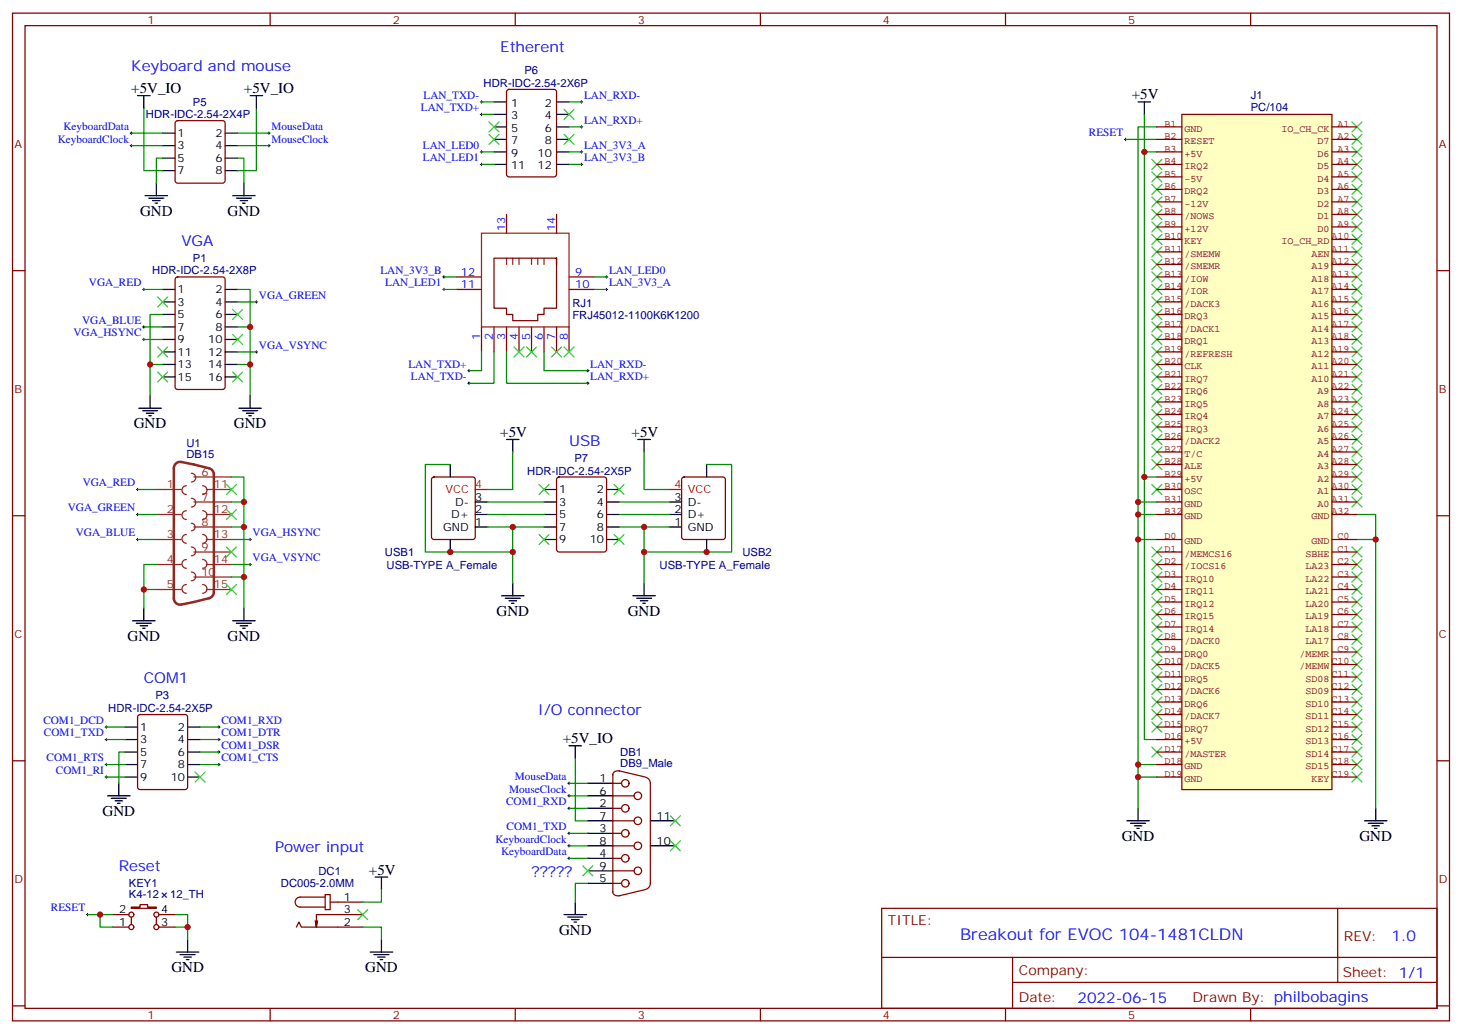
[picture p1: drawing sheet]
<svg xmlns="http://www.w3.org/2000/svg" width="412mm" height="292mm" viewBox="0 0 412 292" stroke-linecap="round" stroke-linejoin="round" font-family="sans-serif">
<g fill="none" stroke="#870000" stroke-width=".35">
<path d="M3.5 3.7h405.4v284.3h-405.4zM7.1 7.2h398.2v277.3h-398.2zM76.2 3.7v3.5M145.3 3.7v3.5M214.5 3.7v3.5M283.6 3.7v3.5M352.8 3.7v3.5M49.6 34.2l.5-.2h12.7l.5 .2 .2 .5v16.3l-.2 .5-.5 .2h-12.7l-.5-.3-.2-.4v-16.3zM143.1 25.4l.5-.2h12.7l.6 .5 .1 23.5-.5 .7h-12.9l-.7-.4v-23.6zM3.5 76.4h3.6M49.6 78.3l.5-.2h12.7l.6 .5 .1 30.6-.5 .6-12.9 .1-.7-.5v-30.6zM128.8 78.1h7"/>
<path d="M142.9 60.5v5.3M157 72.8h-17.7v14.2h3.6v1.7h1.7v1.8h7.1v-1.8h1.8v-1.7h3.5v-14.2v1.8M157 60.5v5.3M160.5 78.1h7.1M405.3 76.4h3.6M128.8 81.7h7M135.8 92.3v7M139.3 92.3v7M142.9 92.3v7M146.4 92.3v7M149.9 92.3v7M153.5 92.3v7"/>
<path d="M157 92.3v7M160.5 81.7h7.1M160.5 92.3v7M121.9 134.8l.5-.2h10.9l.5 .2 .3 .5v16.2l-.3 .5-.5 .2h-10.9l-.5-.2-.2-.5v-16.2zM157.2 134.8l.5-.2h12.7l.6 .4 .1 20-.5 .7-12.9 .1-.7-.5v-20zM192.5 134.8l.5-.2h10.9l.5 .2 .2 .5v16.2l-.2 .5-.5 .2h-10.9l-.5-.2-.2-.5v-16.2zM3.5 145.5h3.6M405.3 145.5h3.6M3.5 214.7h3.6M39 201.8l.5-.2h12.7l.7 .4v20.1l-.4 .6-13 .1-.6-.5-.1-20zM172.9 218.5v33.2M174.6 217.5l7.4 1.8"/>
<path d="M174.8 217.6a1.31 1.31 0 0 0-1.9 1.1M182.2 219.3a1.77 1.77 0 0 1 1.2 1.7v28.2a1.77 1.77 0 0 1-1.3 1.7M405.3 214.7h3.6M172.9 228.1h2.4M172.9 221h2.4M172.9 235.1h2.4M172.9 224.5h6M172.9 231.6h6M172.9 238.7h6M31.7 258.1h4.6M37 255.9h2.5v-.7h2.1v.7h2.5v.4h-7.1zM37 258.8v2.1"/>
<path d="M44.1 258.8v2.1M44.8 258.1h4.6M89.6 259.8l-.3 1.8M91.7 252.4h1.4v4.2h-1.4zM91.7 253.1h-7a1.41 1.41 0 0 0-1.4 1.4 1.41 1.41 0 0 0 1.4 1.4h7M93.1 254.5h9.2M102.3 258.1h-13v3.5l-.4-1.8M172.9 242.2h2.4M172.9 249.2h2.4M172.9 245.7h6M172.9 251.6a1.41 1.41 0 0 0 1.9 1.1M182 251l-7.4 1.8"/>
<path d="M248.7 256.3h156.6v28.2h-156.6zM377.3 256.3v20.9M31.7 261.6h4.6M44.8 261.6h4.6M83.6 261.6l.7-1.4 .7 1.4h17.3M248.7 270.1h156.5M285.6 277.2h119.6M285.6 270.1v14.2M3.5 283.8h3.6M76.2 284.5v3.5M145.3 284.5v3.5M214.5 284.5v3.5"/>
<path d="M283.6 284.5v3.5M352.8 284.5v3.5M405.3 283.8h3.6"/>
<circle cx="176.4" cy="221" r="1.06"/>
<circle cx="176.4" cy="235.1" r="1.06"/>
<circle cx="176.4" cy="228.1" r="1.06"/>
<circle cx="179.9" cy="224.5" r="1.06"/>
<circle cx="179.9" cy="238.7" r="1.06"/>
<circle cx="179.9" cy="231.6" r="1.06"/>
<circle cx="37" cy="258.1" r=".71"/>
<circle cx="44.1" cy="258.1" r=".71"/>
<circle cx="176.4" cy="249.2" r="1.06"/>
<circle cx="176.4" cy="242.2" r="1.06"/>
<circle cx="179.9" cy="245.7" r="1.06"/>
<circle cx="37" cy="261.6" r=".71"/>
<circle cx="44.1" cy="261.6" r=".71"/>
</g>
<g fill="none" stroke="#000" stroke-width=".35">
<path d="M38.8 27h3.5M40.6 27v3.5M45.9 37.6h3.5M63.5 37.6h3.5M70.6 27h3.5M72.3 27v3.5M139.3 28.8h3.6M139.3 32.3h3.6M139.3 35.8h3.6M139.3 39.3h3.6M157 28.8h3.5M157 32.3h3.5"/>
<path d="M157 35.8h3.5M157 39.3h3.5M321 28.8h3.6M322.8 28.8v3.5M40.9 55.2h6.4M42 55.9h4.2M43 56.6h2.2M43.7 57.3h.7M44.1 51.7v3.5M45.9 41.1h3.5M45.9 44.6h3.5M45.9 48.2h3.5"/>
<path d="M63.5 41.1h3.5M63.5 44.6h3.5M63.5 48.2h3.5M65.6 55.2h6.4M66.7 55.9h4.2M67.7 56.6h2.1M68.4 57.3h.7M68.8 51.7v3.5M139.3 46.4h3.6M139.3 42.9h3.6M157 46.4h3.5M157 42.9h3.5"/>
<path d="M45.9 81.7h3.5M45.9 85.2h3.5M45.9 88.7h3.5M45.9 92.3h3.5M45.9 95.8h3.5M45.9 99.3h3.5M63.5 81.7h3.5M63.5 85.2h3.5M63.5 88.7h3.5M63.5 92.3h3.5M63.5 95.8h3.5M63.5 99.3h3.5"/>
<path d="M39.2 115.2h6.3M40.2 115.9h4.2M41.3 116.6h2.1M42 117.3h.7M42.3 111.7v3.5M45.9 102.8h3.5M45.9 106.4h3.5M63.5 102.8h3.5M63.5 106.4h3.5M67.4 115.2h6.3M68.4 115.9h4.3M69.5 116.6h2.1"/>
<path d="M70.2 117.3h.7M70.6 111.7v3.5M127 131.1v3.5M142.9 124h3.5M144.6 124v3.5M153.5 138.1h3.5M171.1 138.1h3.5M179.9 124h3.5M181.7 124v3.5M199.3 131.1v3.5M127 152.2v3.6M134.1 141.6h3.5"/>
<path d="M134.1 145.2h3.5M134.1 148.7h3.5M153.5 141.6h3.5M153.5 145.2h3.5M153.5 148.7h3.5M153.5 152.2h3.5M171.1 141.6h3.5M171.1 145.2h3.5M171.1 148.7h3.5M171.1 152.2h3.5M188.7 141.6h3.6M188.7 145.2h3.6"/>
<path d="M188.7 148.7h3.6M199.3 152.2v3.6M37.4 175.2h6.3M38.5 175.9h4.2M39.5 176.6h2.1M40.2 177.3h.7M40.6 171.6v3.6M65.6 175.2h6.4M66.7 175.9h4.2M67.7 176.6h2.1M68.4 177.3h.7M68.8 171.6v3.6"/>
<path d="M141.5 168.1h6.3M142.5 168.8h4.3M143.6 169.5h2.1M144.3 170.2h.7M144.6 164.6v3.5M178.5 168.1h6.4M179.6 168.8h4.2M180.6 169.5h2.1M181.3 170.2h.7M181.7 164.6v3.5M35.3 205.1h3.5M35.3 208.7h3.5"/>
<path d="M35.3 212.2h3.5M35.3 215.7h3.5M35.3 219.3h3.5M52.9 205.1h3.5M52.9 208.7h3.5M52.9 212.2h3.5M52.9 215.7h3.5M52.9 219.3h3.5M160.5 210.4h3.5M162.3 210.4v3.6M30.3 224.5h6.4M31.4 225.2h4.2"/>
<path d="M32.5 226h2.1M33.2 226.7h.7M33.5 221v3.5M165.8 221h7.1M165.8 228.1h7.1M165.8 235.1h7.1M165.8 224.5h7.1M165.8 231.6h7.1M165.8 238.7h7.1M183.4 231.6h7.1M183.4 238.7h7.1M317.9 231.6h6.3"/>
<path d="M318.9 232.3h4.2M320 233h2.1M320.7 233.7h.7M321 228.1v3.5M384.9 231.6h6.3M385.9 232.3h4.3M387 233h2.1M387.7 233.7h.7M388.1 228.1v3.5M105.8 247.5h3.6M107.6 247.5v3.5M159.1 258.1h6.4"/>
<path d="M160.2 258.8h4.2M161.2 259.5h2.1M162.3 254.5v3.6M165.8 242.2h7.1M165.8 249.2h7.1M165.8 245.7h7.1M49.7 268.6h6.4M50.8 269.3h4.2M51.9 270.1h2.1M52.6 270.8h.7M52.9 265.1v3.5M104.4 268.6h6.4"/>
<path d="M105.5 269.3h4.2M106.5 270.1h2.2M107.2 270.8h.7M107.6 265.1v3.5M161.9 260.2h.7"/>
</g>
<path d="M134.1 138.1h3.5M188.7 138.1h3.6" fill="none" stroke="#f00" stroke-width=".35"/>
<g fill="none" stroke="#008700" stroke-width=".35">
<path d="M37 37.6h8.9M40.6 30.5v17.7h5.3M67 37.6h8.8M72.3 30.5v17.7h-5.3M135.8 28.8h3.5M135.8 32.3h3.5M160.5 28.8h3.5M160.5 35.8h3.5M317.5 39.3h8.8M322.8 32.3v10.6h3.5M326.3 35.8h-5.3v105.8M37 41.1h8.9"/>
<path d="M45.9 44.6h-1.8v7.1M67 44.6h1.8v7.1M67 41.1h8.8M135.8 42.9h3.5M135.8 46.4h3.5M160.5 42.9h3.5M160.5 46.4h3.5M322.8 42.9v165.8h3.5M125.2 78.1h3.6M167.6 78.1h3.5M40.6 92.3h5.3M40.6 81.7h5.3"/>
<path d="M40.6 95.8h5.3M45.9 88.7h-3.6v23M67 81.7h3.6v21.1M67 92.3h3.6M67 85.2h5.3M67 99.3h5.3M125.2 81.7h3.6M135.8 99.3v5.3h-3.5M139.3 99.3v8.8h-7M142.9 99.3v8.8h22.9M153.5 99.3v5.3h12.3M167.6 81.7h3.5"/>
<path d="M42.3 102.8h3.6M67 102.8h3.6v8.9M38.8 138.1h5.3M65.3 134.6h3.5v37M127 131.1h-7.1v24.7h24.7M144.6 127.5v10.6h-7M181.7 127.5v10.6h7M199.3 131.1h7.1v24.7h-24.7M322.8 134.6h3.5M38.8 145.2h5.3M38.8 152.2h5.3M44.1 159.3h-3.5v7"/>
<path d="M65.3 148.7h3.5M65.3 141.6h3.5M65.3 152.2h5.3M65.3 159.3h5.3M137.6 148.7h7M137.6 141.6h15.9M137.6 145.2h15.9M153.5 148.7h-8.9v15.9M174.6 148.7h7.1M174.6 141.6h14.1M174.6 145.2h14.1M188.7 148.7h-7v15.9"/>
<path d="M326.3 152.2h-5.3v63.5M326.3 145.2h-5.3v7M326.3 141.6h-5.3v3.6M382.8 152.2h5.3v75.9M382.8 145.2h5.3v7M44.1 166.3h-3.5v5.3M65.3 162.8h3.5M30 219.3h5.3M30 215.7h5.3M30 208.7h5.3M30 205.1h5.3M35.3 212.2h-1.8v8.8"/>
<path d="M56.4 215.7h5.3M56.4 212.2h5.3M56.4 208.7h5.3M56.4 205.1h5.3M162.3 214v17.6h3.5M326.3 219.3h-5.3v8.8M326.3 215.7h-5.3v3.6M160.5 228.1h5.3M160.5 235.1h5.3M160.5 238.7h5.3M160.5 224.5h5.3M160.5 221h5.3"/>
<path d="M24.7 258.1h7M28.2 258.1v3.5h3.5M49.4 258.1h3.5v3.5M107.6 251v3.5h-5.3M160.5 242.2h5.3M165.8 249.2h-3.5v5.3M49.4 261.6h3.5v3.5M102.3 261.6h5.3v3.5"/>
</g>
<g fill="none" stroke="#3c3" stroke-width=".35">
<path d="M137.9 37.9l2.9 2.8M137.9 34.4l2.9 2.8M140.8 37.9l-2.9 2.8M140.8 34.4l-2.9 2.8M159.1 37.9l2.8 2.8M159.1 30.9l2.8 2.8M161.9 37.9l-2.8 2.8M161.9 30.9l-2.8 2.8M381.4 37.9l2.8 2.8M381.4 34.4l2.8 2.8M384.2 34.4l-2.8 2.8M384.2 37.9l-2.8 2.8"/>
<path d="M324.9 55.6l2.8 2.8M324.9 48.5l2.8 2.8M324.9 45l2.8 2.8M324.9 52l2.8 2.9M324.9 59.1l2.8 2.8M327.7 55.6l-2.8 2.8M327.7 48.5l-2.8 2.8M327.7 45l-2.8 2.8M327.7 52l-2.8 2.9M327.7 59.1l-2.8 2.8M381.4 59.1l2.8 2.8M381.4 55.6l2.8 2.8"/>
<path d="M381.4 52l2.8 2.9M381.4 48.5l2.8 2.8M381.4 45l2.8 2.8M381.4 41.5l2.8 2.8M384.2 41.5l-2.8 2.8M384.2 45l-2.8 2.8M384.2 48.5l-2.8 2.8M384.2 55.6l-2.8 2.8M384.2 59.1l-2.8 2.8M384.2 52l-2.8 2.9M324.9 62.6l2.8 2.8M324.9 66.1l2.8 2.9"/>
<path d="M324.9 69.7l2.8 2.8M324.9 73.2l2.8 2.8M324.9 76.7l2.8 2.9M327.7 62.6l-2.8 2.8M327.7 66.1l-2.8 2.9M327.7 69.7l-2.8 2.8M327.7 73.2l-2.8 2.8M327.7 76.7l-2.8 2.9M381.4 76.7l2.8 2.9M381.4 73.2l2.8 2.8M381.4 69.7l2.8 2.8M381.4 66.1l2.8 2.9"/>
<path d="M381.4 62.6l2.8 2.8M384.2 66.1l-2.8 2.9M384.2 69.7l-2.8 2.8M384.2 73.2l-2.8 2.8M384.2 76.7l-2.8 2.9M384.2 62.6l-2.8 2.8M44.4 83.8l2.9 2.8M44.4 97.9l2.9 2.8M47.3 83.8l-2.9 2.8M47.3 97.9l-2.9 2.8M65.6 87.3l2.8 2.8M65.6 94.4l2.8 2.8"/>
<path d="M68.4 87.3l-2.8 2.8M68.4 94.4l-2.8 2.8M145 97.9l2.8 2.8M147.8 97.9l-2.8 2.8M148.5 97.9l2.8 2.8M151.3 97.9l-2.8 2.8M155.6 97.9l2.8 2.8M158.4 97.9l-2.8 2.8M159.1 97.9l2.8 2.8M161.9 97.9l-2.8 2.8M324.9 80.3l2.8 2.8M324.9 83.8l2.8 2.8"/>
<path d="M324.9 87.3l2.8 2.8M324.9 90.8l2.8 2.9M324.9 94.4l2.8 2.8M324.9 97.9l2.8 2.8M327.7 80.3l-2.8 2.8M327.7 83.8l-2.8 2.8M327.7 87.3l-2.8 2.8M327.7 90.8l-2.8 2.9M327.7 94.4l-2.8 2.8M327.7 97.9l-2.8 2.8M381.4 97.9l2.8 2.8M381.4 94.4l2.8 2.8"/>
<path d="M381.4 90.8l2.8 2.9M381.4 87.3l2.8 2.8M381.4 83.8l2.8 2.8M381.4 80.3l2.8 2.8M384.2 97.9l-2.8 2.8M384.2 94.4l-2.8 2.8M384.2 90.8l-2.8 2.9M384.2 87.3l-2.8 2.8M384.2 83.8l-2.8 2.8M384.2 80.3l-2.8 2.8M44.4 105l2.9 2.8M47.3 105l-2.9 2.8"/>
<path d="M65.6 105l2.8 2.8M68.4 105l-2.8 2.8M324.9 101.4l2.8 2.8M324.9 105l2.8 2.8M324.9 108.5l2.8 2.8M324.9 112l2.8 2.8M324.9 115.5l2.8 2.9M324.9 119.1l2.8 2.8M327.7 101.4l-2.8 2.8M327.7 105l-2.8 2.8M327.7 108.5l-2.8 2.8M327.7 112l-2.8 2.8"/>
<path d="M327.7 115.5l-2.8 2.9M327.7 119.1l-2.8 2.8M381.4 119.1l2.8 2.8M381.4 115.5l2.8 2.9M381.4 112l2.8 2.8M381.4 108.5l2.8 2.8M381.4 105l2.8 2.8M381.4 101.4l2.8 2.8M384.2 105l-2.8 2.8M384.2 108.5l-2.8 2.8M384.2 112l-2.8 2.8M384.2 115.5l-2.8 2.9"/>
<path d="M384.2 119.1l-2.8 2.8M384.2 101.4l-2.8 2.8M63.9 136.7l2.8 2.8M66.7 136.7l-2.8 2.8M152 136.7l2.9 2.8M154.9 136.7l-2.9 2.8M173.2 136.7l2.8 2.8M176 136.7l-2.8 2.8M324.9 122.6l2.8 2.8M324.9 126.1l2.8 2.8M324.9 129.6l2.8 2.9M324.9 136.7l2.8 2.8"/>
<path d="M327.7 122.6l-2.8 2.8M327.7 126.1l-2.8 2.8M327.7 129.6l-2.8 2.9M327.7 136.7l-2.8 2.8M381.4 136.7l2.8 2.8M381.4 133.2l2.8 2.8M381.4 129.6l2.8 2.9M381.4 126.1l2.8 2.8M381.4 122.6l2.8 2.8M384.2 122.6l-2.8 2.8M384.2 126.1l-2.8 2.8M384.2 133.2l-2.8 2.8"/>
<path d="M384.2 136.7l-2.8 2.8M384.2 129.6l-2.8 2.9M63.9 154.3l2.8 2.9M63.9 143.8l2.8 2.8M66.7 154.3l-2.8 2.9M66.7 143.8l-2.8 2.8M152 150.8l2.9 2.8M154.9 150.8l-2.9 2.8M173.2 150.8l2.8 2.8M176 150.8l-2.8 2.8M324.9 154.3l2.8 2.9M324.9 157.9l2.8 2.8"/>
<path d="M327.7 154.3l-2.8 2.9M327.7 157.9l-2.8 2.8M381.4 157.9l2.8 2.8M381.4 154.3l2.8 2.9M381.4 140.2l2.8 2.9M384.2 140.2l-2.8 2.9M384.2 157.9l-2.8 2.8M384.2 154.3l-2.8 2.9M63.9 164.9l2.8 2.8M66.7 164.9l-2.8 2.8M324.9 161.4l2.8 2.8M324.9 164.9l2.8 2.8"/>
<path d="M324.9 168.5l2.8 2.8M324.9 172l2.8 2.8M324.9 175.5l2.8 2.8M324.9 179l2.8 2.9M327.7 161.4l-2.8 2.8M327.7 164.9l-2.8 2.8M327.7 168.5l-2.8 2.8M327.7 172l-2.8 2.8M327.7 175.5l-2.8 2.8M327.7 179l-2.8 2.9M381.4 179l2.8 2.9M381.4 175.5l2.8 2.8"/>
<path d="M381.4 172l2.8 2.8M381.4 168.5l2.8 2.8M381.4 164.9l2.8 2.8M381.4 161.4l2.8 2.8M384.2 179l-2.8 2.9M384.2 175.5l-2.8 2.8M384.2 172l-2.8 2.8M384.2 168.5l-2.8 2.8M384.2 164.9l-2.8 2.8M384.2 161.4l-2.8 2.8M324.9 182.6l2.8 2.8M324.9 186.1l2.8 2.8"/>
<path d="M324.9 189.6l2.8 2.8M324.9 193.1l2.8 2.9M324.9 196.7l2.8 2.8M327.7 182.6l-2.8 2.8M327.7 186.1l-2.8 2.8M327.7 189.6l-2.8 2.8M327.7 193.1l-2.8 2.9M327.7 196.7l-2.8 2.8M381.4 196.7l2.8 2.8M381.4 193.1l2.8 2.9M381.4 189.6l2.8 2.8M381.4 186.1l2.8 2.8"/>
<path d="M381.4 182.6l2.8 2.8M384.2 196.7l-2.8 2.8M384.2 193.1l-2.8 2.9M384.2 189.6l-2.8 2.8M384.2 186.1l-2.8 2.8M384.2 182.6l-2.8 2.8M55 217.8l2.9 2.9M57.9 217.8l-2.9 2.9M324.9 200.2l2.8 2.8M324.9 203.7l2.8 2.9M324.9 210.8l2.8 2.8M327.7 200.2l-2.8 2.8"/>
<path d="M327.7 203.7l-2.8 2.9M327.7 210.8l-2.8 2.8M381.4 217.8l2.8 2.9M381.4 214.3l2.8 2.8M381.4 210.8l2.8 2.8M381.4 207.3l2.8 2.8M381.4 203.7l2.8 2.9M381.4 200.2l2.8 2.8M384.2 217.8l-2.8 2.9M384.2 214.3l-2.8 2.8M384.2 210.8l-2.8 2.8M384.2 207.3l-2.8 2.8"/>
<path d="M384.2 203.7l-2.8 2.9M384.2 200.2l-2.8 2.8M189.1 237.2l2.8 2.9M189.1 230.2l2.8 2.8M191.9 237.2l-2.8 2.9M191.9 230.2l-2.8 2.8M100.9 256.6l2.8 2.9M103.7 256.6l-2.8 2.9M164.4 244.3l2.8 2.8M167.2 244.3l-2.8 2.8"/>
</g>
<g fill="none" stroke="#000" stroke-width=".28">
<path d="M36.7 37.6h.7M37 37.2v.7M75.5 37.6h.7M75.8 37.2v.7M135.5 28.8h.7M135.5 32.3h.7M135.8 28.4v.7M135.8 31.9v.7M163.7 28.8h.7M163.7 35.8h.7M164 28.4v.7M164 35.5v.7"/>
<path d="M317.1 39.3h.8M317.5 39v.7M36.7 41.1h.7M37 40.7v.8M75.5 41.1h.7M75.8 40.7v.8M135.5 42.9h.7M135.5 46.4h.7M135.8 42.5v.7M135.8 46v.7M163.7 42.9h.7M163.7 46.4h.7"/>
<path d="M164 42.5v.7M164 46v.7M124.9 78.1h.7M125.2 77.8v.7M170.7 78.1h.7M171.1 77.8v.7M40.2 95.8h.7M40.2 92.3h.7M40.2 81.7h.7M40.6 81.3v.7M40.6 91.9v.7M40.6 95.4v.7"/>
<path d="M72 85.2h.7M72 99.3h.7M72.3 84.8v.7M72.3 99v.7M124.9 81.7h.7M125.2 81.3v.7M170.7 81.7h.7M171.1 81.3v.7M131.9 108.1h.7M131.9 104.6h.7M132.3 104.2v.8M132.3 107.8v.7"/>
<path d="M165.5 108.1h.7M165.5 104.6h.7M165.8 104.2v.8M165.8 107.8v.7M38.5 138.1h.7M38.8 137.8v.7M38.5 152.2h.7M38.5 145.2h.7M38.8 144.8v.7M38.8 151.9v.7M70.2 152.2h.7M70.2 159.3h.7"/>
<path d="M70.6 151.9v.7M70.6 158.9v.7M29.6 205.1h.7M29.6 208.7h.7M29.6 215.7h.7M29.6 219.3h.7M30 204.8v.7M30 208.3v.7M30 215.4v.7M30 218.9v.7M61.4 205.1h.7M61.4 208.7h.7"/>
<path d="M61.4 212.2h.7M61.4 215.7h.7M61.7 204.8v.7M61.7 208.3v.7M61.7 211.8v.7M61.7 215.4v.7M160.2 228.1h.7M160.2 235.1h.7M160.2 224.5h.7M160.2 238.7h.7M160.2 221h.7M160.5 220.7v.7"/>
<path d="M160.5 224.2v.7M160.5 227.7v.7M160.5 234.8v.7M160.5 238.3v.7M24.3 258.1h.7M24.7 257.7v.7M160.2 242.2h.7M160.5 241.8v.7"/>
</g>
<g fill="none" stroke="#8c2424" stroke-width=".35">
<path d="M135.8 65.8h24.7v26.5h-24.7zM142.9 72.8v1.8M144.6 72.8v1.8M146.4 72.8v1.8M149.9 72.8v1.8M151.7 72.8v1.8M153.5 72.8v1.8M44.1 138.1h7.1M52.6 137.1a1.23 1.23 0 0 0-1.3 1.2 1.23 1.23 0 0 0 1.3 1.2M54 133.5a1.23 1.23 0 0 1 1.2 1.3 1.23 1.23 0 0 1-1.2 1.2M54.7 134.6h10.6M57.1 137.1a1.23 1.23 0 0 1 1.3 1.2 1.23 1.23 0 0 1-1.3 1.2"/>
<path d="M58.2 138.1h7.1M44.1 145.2h7.1M44.1 152.2h7.1M44.1 159.3h7.1M52.6 144.1a1.23 1.23 0 0 0-1.3 1.2 1.23 1.23 0 0 0 1.3 1.3M52.6 150.8a1.23 1.23 0 0 0-1.3 1.2 1.23 1.23 0 0 0 1.3 1.3M52.6 157.9a1.23 1.23 0 0 0-1.3 1.2 1.23 1.23 0 0 0 1.3 1.2M54 140.6a1.23 1.23 0 0 1 1.2 1.2 1.23 1.23 0 0 1-1.2 1.3M54 154.3a1.23 1.23 0 0 1 1.2 1.3 1.23 1.23 0 0 1-1.2 1.2M54 147.6a1.06 1.06 0 0 1 1 1.1 1.06 1.06 0 0 1-1 1.1M54.7 141.6h10.6M54.7 148.7h10.6"/>
<path d="M54.7 155.8h10.6M57.1 144.1a1.23 1.23 0 0 1 1.3 1.2 1.23 1.23 0 0 1-1.3 1.3M57.1 150.8a1.23 1.23 0 0 1 1.3 1.2 1.23 1.23 0 0 1-1.3 1.3M57.1 157.9a1.23 1.23 0 0 1 1.3 1.2 1.23 1.23 0 0 1-1.3 1.2M58.2 145.2h7.1M58.2 152.2h7.1M58.2 159.3h7.1M44.1 166.3h7.1M52.6 164.9a1.23 1.23 0 0 0-1.3 1.3 1.23 1.23 0 0 0 1.3 1.2M54 161.4a1.23 1.23 0 0 1 1.2 1.2 1.23 1.23 0 0 1-1.2 1.3M54.7 162.8h10.6M57.1 164.9a1.23 1.23 0 0 1 1.3 1.3 1.23 1.23 0 0 1-1.3 1.2"/>
<path d="M58.2 166.3h7.1"/>
</g>
<path d="M49.5 130.9l.8-.5 .7-.1 7.9 1.8a1.8 1.8 0 0 1 1.4 1.8v33.1a1.8 1.8 0 0 1-1.4 1.8l-7.7 1.8a1.77 1.77 0 0 1-2.2-1.8v-36.7z" fill="none" stroke="#8c2424" stroke-width=".71"/>
<g fill="#c00">
<circle cx="321" cy="219.3" r=".88"/>
<circle cx="321" cy="215.7" r=".88"/>
<circle cx="321" cy="152.2" r=".88"/>
<circle cx="321" cy="145.2" r=".88"/>
<circle cx="321" cy="141.6" r=".88"/>
<circle cx="388.1" cy="152.2" r=".88"/>
<circle cx="181.7" cy="148.7" r=".88"/>
<circle cx="181.7" cy="155.8" r=".88"/>
<circle cx="144.6" cy="148.7" r=".88"/>
<circle cx="144.6" cy="155.8" r=".88"/>
<circle cx="42.3" cy="102.8" r=".88"/>
<circle cx="70.6" cy="102.8" r=".88"/>
<circle cx="70.6" cy="92.3" r=".88"/>
<circle cx="52.9" cy="261.6" r=".88"/>
<circle cx="28.2" cy="258.1" r=".88"/>
<circle cx="322.8" cy="42.9" r=".88"/>
<circle cx="322.8" cy="134.6" r=".88"/>
<circle cx="199.3" cy="155.8" r=".88"/>
<circle cx="40.6" cy="166.3" r=".88"/>
<circle cx="68.8" cy="141.6" r=".88"/>
<circle cx="68.8" cy="148.7" r=".88"/>
<circle cx="68.8" cy="162.8" r=".88"/>
<circle cx="127" cy="155.8" r=".88"/>
</g>
<path d="M333.4 32.3h42.3v190.5h-42.3z" fill="#ffffc2" stroke="#850000" stroke-width=".35"/>
<g fill="none" stroke="#850000" stroke-width=".35">
<path d="M326.3 35.8h7.1M326.3 39.3h7.1M375.7 35.8h7.1M375.7 39.3h7.1M326.3 42.9h7.1M326.3 46.4h7.1M326.3 49.9h7.1M326.3 53.4h7.1M326.3 57h7.1M375.7 42.9h7.1M375.7 46.4h7.1M375.7 49.9h7.1"/>
<path d="M375.7 53.4h7.1M375.7 57h7.1M326.3 67.6h7.1M326.3 71.1h7.1M326.3 74.6h7.1M326.3 78.1h7.1M326.3 60.5h7.1M326.3 64h7.1M375.7 67.6h7.1M375.7 71.1h7.1M375.7 74.6h7.1M375.7 78.1h7.1"/>
<path d="M375.7 60.5h7.1M375.7 64h7.1M326.3 81.7h7.1M326.3 85.2h7.1M326.3 88.7h7.1M326.3 92.3h7.1M326.3 95.8h7.1M326.3 99.3h7.1M375.7 81.7h7.1M375.7 85.2h7.1M375.7 88.7h7.1M375.7 92.3h7.1"/>
<path d="M375.7 95.8h7.1M375.7 99.3h7.1M326.3 102.8h7.1M326.3 106.4h7.1M326.3 109.9h7.1M326.3 113.4h7.1M326.3 116.9h7.1M375.7 102.8h7.1M375.7 106.4h7.1M375.7 109.9h7.1M375.7 113.4h7.1M375.7 116.9h7.1"/>
<path d="M326.3 120.5h7.1M326.3 124h7.1M326.3 127.5h7.1M326.3 131.1h7.1M326.3 134.6h7.1M326.3 138.1h7.1M375.7 120.5h7.1M375.7 124h7.1M375.7 127.5h7.1M375.7 131.1h7.1M375.7 134.6h7.1M375.7 138.1h7.1"/>
<path d="M326.3 141.6h7.1M326.3 155.8h7.1M326.3 159.3h7.1M326.3 145.2h7.1M326.3 152.2h7.1M375.7 141.6h7.1M375.7 155.8h7.1M375.7 159.3h7.1M375.7 145.2h7.1M375.7 152.2h7.1M326.3 162.8h7.1M326.3 166.3h7.1"/>
<path d="M326.3 169.9h7.1M326.3 173.4h7.1M326.3 176.9h7.1M375.7 162.8h7.1M375.7 166.3h7.1M375.7 169.9h7.1M375.7 173.4h7.1M375.7 176.9h7.1M326.3 180.4h7.1M326.3 184h7.1M326.3 187.5h7.1M326.3 191h7.1"/>
<path d="M326.3 194.6h7.1M326.3 198.1h7.1M375.7 180.4h7.1M375.7 184h7.1M375.7 187.5h7.1M375.7 191h7.1M375.7 194.6h7.1M375.7 198.1h7.1M326.3 201.6h7.1M326.3 205.1h7.1M326.3 208.7h7.1M326.3 212.2h7.1"/>
<path d="M326.3 215.7h7.1M326.3 219.3h7.1M375.7 201.6h7.1M375.7 205.1h7.1M375.7 208.7h7.1M375.7 212.2h7.1M375.7 215.7h7.1M375.7 219.3h7.1"/>
</g>
<text font-size="4.6" fill="#00f" x="270.8" y="265.3">Breakout for EVOC 104-1481CLDN</text>
<g font-size="4.2" fill="#00f">
<text x="141.1" y="14.6">Etherent</text>
<text x="37" y="19.9">Keyboard and mouse</text>
<text x="51.2" y="69.3">VGA</text>
<text x="160.5" y="125.8">USB</text>
<text x="40.6" y="192.8">COM1</text>
<text x="151.7" y="201.6">I/O connector</text>
<text x="33.5" y="245.7">Reset</text>
<text x="77.6" y="240.4">Power input</text>
<text x="149.9" y="247.5">?????</text>
<text x="392.5" y="265.6">1.0</text>
<text x="304" y="282.9">2022-06-15</text>
</g>
<g font-size="4.2">
<text x="37" y="26.3">+5V_IO</text>
<text x="68.8" y="26.3">+5V_IO</text>
<text x="319.3" y="28">+5V</text>
<text x="39.5" y="60.9">GND</text>
<text x="64.2" y="60.9">GND</text>
<text x="37.7" y="120.8">GND</text>
<text x="66" y="120.8">GND</text>
<text x="141.1" y="123.3">+5V</text>
<text x="178.2" y="123.3">+5V</text>
<text x="140.1" y="173.7">GND</text>
<text x="177.1" y="173.7">GND</text>
<text x="36" y="180.8">GND</text>
<text x="64.2" y="180.8">GND</text>
<text x="158.7" y="209.7">+5V_IO</text>
<text x="28.9" y="230.2">GND</text>
<text x="316.4" y="237.2">GND</text>
<text x="383.5" y="237.2">GND</text>
<text x="104.1" y="246.8">+5V</text>
<text x="157.7" y="263.7">GND</text>
<text x="48.3" y="274.3">GND</text>
<text x="103" y="274.3">GND</text>
</g>
<g font-size="3.9" fill="#800">
<text x="250.5" y="260.9">TITLE:</text>
<text x="379.1" y="265.6">REV:</text>
<text x="287.4" y="275.1">Company:</text>
<text x="378.7" y="275.7">Sheet: 1/1</text>
<text x="287.4" y="282.8">Date:</text>
<text x="336.4" y="282.8">Drawn By: philbobagins</text>
</g>
<g font-size="3.2" fill="#800">
<text x="41.6" y="6.7">1</text>
<text x="110.8" y="6.7">2</text>
<text x="179.9" y="6.7">3</text>
<text x="249.1" y="6.7">4</text>
<text x="318.2" y="6.7">5</text>
<text x="4.1" y="41.8">A</text>
<text x="405.9" y="41.8">A</text>
<text x="4.1" y="110.9">B</text>
<text x="405.9" y="110.9">B</text>
<text x="4.1" y="180.1">C</text>
<text x="405.9" y="180.1">C</text>
<text x="4.1" y="249.2">D</text>
<text x="405.9" y="249.2">D</text>
<text x="41.6" y="287.5">1</text>
<text x="110.8" y="287.5">2</text>
<text x="179.9" y="287.5">3</text>
<text x="249.1" y="287.5">4</text>
<text x="318.2" y="287.5">5</text>
</g>
<g font-size="3.2" fill="#000080">
<text x="147.9" y="21">P6</text>
<text x="54.4" y="29.8">P5</text>
<text x="136.4" y="24.5">HDR-IDC-2.54-2X6P</text>
<text x="352.8" y="28">J1</text>
<text x="41.2" y="33.4">HDR-IDC-2.54-2X4P</text>
<text x="352.8" y="31.2">PC/104</text>
<text x="42.9" y="77.4">HDR-IDC-2.54-2X8P</text>
<text x="54.4" y="73.9">P1</text>
<text x="161.5" y="89.9">FRJ45012-1100K6K1200</text>
<text x="161.5" y="86.7">RJ1</text>
<text x="52.6" y="129.3">DB15</text>
<text x="52.6" y="126.1">U1</text>
<text x="162" y="130.3">P7</text>
<text x="148.7" y="134">HDR-IDC-2.54-2X5P</text>
<text x="108.6" y="156.9">USB1</text>
<text x="109.1" y="160.5">USB-TYPE A_Female</text>
<text x="186" y="160.5">USB-TYPE A_Female</text>
<text x="209.4" y="156.9">USB2</text>
<text x="43.9" y="197.3">P3</text>
<text x="30.6" y="201">HDR-IDC-2.54-2X5P</text>
<text x="175" y="213.3">DB1</text>
<text x="174.9" y="216.4">DB9_Male</text>
<text x="36.4" y="250.3">KEY1</text>
<text x="79.3" y="250.3">DC005-2.0MM</text>
<text x="89.8" y="246.8">DC1</text>
<text x="36.4" y="253.5">K4-12</text>
<text x="48" y="253.5">12_TH</text>
</g>
<g font-size="3.2" fill="#00f">
<text x="119.5" y="27.9">LAN_TXD-</text>
<text x="164.7" y="27.9">LAN_RXD-</text>
<text x="118.7" y="31.4">LAN_TXD+</text>
<text x="164.7" y="34.9">LAN_RXD+</text>
<text x="16.3" y="40.2">KeyboardClock</text>
<text x="17.9" y="36.7">KeyboardData</text>
<text x="76.6" y="36.7">MouseData</text>
<text x="76.6" y="40.2">MouseClock</text>
<text x="119.3" y="42">LAN_LED0</text>
<text x="164.7" y="42">LAN_3V3_A</text>
<text x="307.1" y="38.5">RESET</text>
<text x="119.3" y="45.5">LAN_LED1</text>
<text x="164.7" y="45.5">LAN_3V3_B</text>
<text x="142.5" y="65.1" transform="rotate(-90 142.5 65.1)">13</text>
<text x="156.6" y="65.1" transform="rotate(-90 156.6 65.1)">14</text>
<text x="107.3" y="77.3">LAN_3V3_B</text>
<text x="130" y="77.8">12</text>
<text x="162.3" y="77.8">9</text>
<text x="171.8" y="77.3">LAN_LED0</text>
<text x="25.1" y="80.8">VGA_RED</text>
<text x="108.7" y="80.8">LAN_LED1</text>
<text x="130" y="81.3">11</text>
<text x="162.3" y="81.3">10</text>
<text x="171.8" y="80.8">LAN_3V3_A</text>
<text x="73" y="84.3">VGA_GREEN</text>
<text x="20.7" y="94.9">VGA_HSYNC</text>
<text x="23.2" y="91.4">VGA_BLUE</text>
<text x="73" y="98.4">VGA_VSYNC</text>
<text x="135.5" y="96" transform="rotate(-90 135.5 96)">1</text>
<text x="139" y="96" transform="rotate(-90 139 96)">2</text>
<text x="142.5" y="96" transform="rotate(-90 142.5 96)">3</text>
<text x="146" y="96" transform="rotate(-90 146 96)">4</text>
<text x="149.6" y="96" transform="rotate(-90 149.6 96)">5</text>
<text x="153.1" y="96" transform="rotate(-90 153.1 96)">6</text>
<text x="156.6" y="96" transform="rotate(-90 156.6 96)">7</text>
<text x="160.2" y="96" transform="rotate(-90 160.2 96)">8</text>
<text x="115.2" y="103.7">LAN_TXD+</text>
<text x="115.9" y="107.2">LAN_TXD-</text>
<text x="166.5" y="107.2">LAN_RXD+</text>
<text x="166.5" y="103.7">LAN_RXD-</text>
<text x="23.3" y="137.2">VGA_RED</text>
<text x="19.1" y="144.3">VGA_GREEN</text>
<text x="21.4" y="151.3">VGA_BLUE</text>
<text x="71.3" y="151.3">VGA_HSYNC</text>
<text x="71.3" y="158.4">VGA_VSYNC</text>
<text x="12.2" y="204.3">COM1_DCD</text>
<text x="12.4" y="207.8">COM1_TXD</text>
<text x="62.4" y="204.3">COM1_RXD</text>
<text x="62.4" y="207.8">COM1_DTR</text>
<text x="13.1" y="214.8">COM1_RTS</text>
<text x="62.4" y="211.3">COM1_DSR</text>
<text x="62.4" y="214.8">COM1_CTS</text>
<text x="15.8" y="218.4">COM1_RI</text>
<text x="145.2" y="220.1">MouseData</text>
<text x="142.8" y="227.2">COM1_RXD</text>
<text x="143.6" y="223.7">MouseClock</text>
<text x="139.8" y="237.8">KeyboardClock</text>
<text x="142.9" y="234.2">COM1_TXD</text>
<text x="141.4" y="241.3">KeyboardData</text>
<text x="14.3" y="257.2">RESET</text>
</g>
<g font-size="3.2">
<text x="144.2" y="30.2">1</text>
<text x="144.2" y="33.7">3</text>
<text x="153.7" y="33.7">4</text>
<text x="153.7" y="30.2">2</text>
<text x="50.1" y="38.6">1</text>
<text x="60.8" y="38.6">2</text>
<text x="144.2" y="37.2">5</text>
<text x="144.2" y="40.7">7</text>
<text x="153.7" y="40.7">8</text>
<text x="153.7" y="37.2">6</text>
<text x="50.1" y="42.2">3</text>
<text x="50.1" y="45.7">5</text>
<text x="60.8" y="42.2">4</text>
<text x="60.8" y="45.7">6</text>
<text x="144.2" y="44.3">9</text>
<text x="144.2" y="47.8">11</text>
<text x="151.6" y="47.8">12</text>
<text x="151.6" y="44.3">10</text>
<text x="50.1" y="49.2">7</text>
<text x="60.8" y="49.2">8</text>
<text x="50.1" y="82.7">1</text>
<text x="60.8" y="82.7">2</text>
<text x="50.1" y="86.3">3</text>
<text x="50.1" y="89.8">5</text>
<text x="60.8" y="86.3">4</text>
<text x="60.8" y="89.8">6</text>
<text x="50.1" y="93.3">7</text>
<text x="60.8" y="93.3">8</text>
<text x="50.1" y="96.8">9</text>
<text x="50.1" y="100.4">11</text>
<text x="58.8" y="96.8">10</text>
<text x="58.8" y="100.4">12</text>
<text x="50.1" y="103.9">13</text>
<text x="50.1" y="107.4">15</text>
<text x="58.8" y="103.9">14</text>
<text x="58.8" y="107.4">16</text>
<text x="128.4" y="142.7">D-</text>
<text x="134.1" y="141.3">3</text>
<text x="157.7" y="139.2">1</text>
<text x="157.7" y="142.7">3</text>
<text x="168.4" y="139.2">2</text>
<text x="168.4" y="142.7">4</text>
<text x="190.2" y="141.3">3</text>
<text x="194" y="142.7">D-</text>
<text x="125" y="149.8">GND</text>
<text x="127.3" y="146.2">D+</text>
<text x="134.1" y="144.8">2</text>
<text x="134.1" y="148.3">1</text>
<text x="157.7" y="146.2">5</text>
<text x="157.7" y="149.8">7</text>
<text x="168.4" y="146.2">6</text>
<text x="168.4" y="149.8">8</text>
<text x="190.2" y="144.8">2</text>
<text x="190.2" y="148.3">1</text>
<text x="194" y="146.2">D+</text>
<text x="194" y="149.8">GND</text>
<text x="157.7" y="153.3">9</text>
<text x="166.4" y="153.3">10</text>
<text x="39.5" y="206.2">1</text>
<text x="39.5" y="209.7">3</text>
<text x="50.2" y="206.2">2</text>
<text x="50.2" y="209.7">4</text>
<text x="39.5" y="213.3">5</text>
<text x="50.2" y="213.3">6</text>
<text x="39.5" y="216.8">7</text>
<text x="39.5" y="220.3">9</text>
<text x="48.2" y="220.3">10</text>
<text x="50.2" y="216.8">8</text>
<text x="169.1" y="220.7">1</text>
<text x="169.1" y="227.7">2</text>
<text x="169.1" y="224.2">6</text>
<text x="169.1" y="231.2">7</text>
<text x="185.2" y="231.2">11</text>
<text x="169.1" y="234.8">3</text>
<text x="169.1" y="238.3">8</text>
<text x="185.2" y="238.3">10</text>
<text x="169.1" y="241.8">4</text>
<text x="169.1" y="245.4">9</text>
<text x="169.1" y="248.9">5</text>
<text x="33.6" y="257.7">2</text>
<text x="45.5" y="257.7">4</text>
<text x="97" y="257.7">3</text>
<text x="97" y="254.2">1</text>
<text x="33.6" y="261.2">1</text>
<text x="45.5" y="261.2">3</text>
<text x="97" y="261.2">2</text>
</g>
<g font-size="3.2" fill="#8d2323">
<text x="47" y="137.8">1</text>
<text x="56.8" y="134.2">6</text>
<text x="60.3" y="137.8">11</text>
<text x="56.8" y="141.3">7</text>
<text x="47" y="144.8">2</text>
<text x="56.8" y="148.3">8</text>
<text x="60.3" y="144.8">12</text>
<text x="47" y="151.9">3</text>
<text x="56.8" y="155.4">9</text>
<text x="60.3" y="151.9">13</text>
<text x="47" y="158.9">4</text>
<text x="60.3" y="158.9">14</text>
<text x="47" y="166">5</text>
<text x="56.8" y="162.5">10</text>
<text x="60.3" y="166">15</text>
</g>
<g font-size="3.2" fill="#f00">
<text x="134.1" y="137.8">4</text>
<text x="190.2" y="137.8">4</text>
<text x="125.7" y="139.2">VCC</text>
<text x="194" y="139.2">VCC</text>
</g>
<g font-size="2.8" fill="#840000">
<text x="328.4" y="35.8">B1</text>
<text x="377.3" y="35.8">A1</text>
<text x="328.4" y="39.3">B2</text>
<text x="334.1" y="37.1">GND</text>
<text x="334.1" y="40.7">RESET</text>
<text x="361.5" y="37.1">IO_CH_CK</text>
<text x="371.6" y="40.7">D7</text>
<text x="377.3" y="39.3">A2</text>
<text x="328.4" y="42.8">B3</text>
<text x="328.4" y="46.4">B4</text>
<text x="334.1" y="44.2">+5V</text>
<text x="334.1" y="47.7">IRQ2</text>
<text x="371.6" y="44.2">D6</text>
<text x="371.6" y="47.7">D5</text>
<text x="377.3" y="42.8">A3</text>
<text x="377.3" y="46.4">A4</text>
<text x="328.4" y="49.9">B5</text>
<text x="328.4" y="53.4">B6</text>
<text x="334.1" y="51.2">-5V</text>
<text x="371.6" y="51.2">D4</text>
<text x="377.3" y="49.9">A5</text>
<text x="377.3" y="53.4">A6</text>
<text x="328.4" y="56.9">B7</text>
<text x="334.1" y="54.8">DRQ2</text>
<text x="334.1" y="58.3">-12V</text>
<text x="371.6" y="54.8">D3</text>
<text x="371.6" y="58.3">D2</text>
<text x="377.3" y="56.9">A7</text>
<text x="328.4" y="60.5">B8</text>
<text x="328.4" y="64">B9</text>
<text x="334.1" y="61.8">/NOWS</text>
<text x="334.1" y="65.4">+12V</text>
<text x="371.6" y="61.8">D1</text>
<text x="371.6" y="65.4">D0</text>
<text x="377.3" y="60.5">A8</text>
<text x="377.3" y="64">A9</text>
<text x="328.4" y="67.5">B10</text>
<text x="328.4" y="71">B11</text>
<text x="334.1" y="68.9">KEY</text>
<text x="361.5" y="68.9">IO_CH_RD</text>
<text x="375.6" y="67.5">A10</text>
<text x="375.6" y="71">A11</text>
<text x="328.4" y="74.6">B12</text>
<text x="334.1" y="72.4">/SMEMW</text>
<text x="334.1" y="75.9">/SMEMR</text>
<text x="369.9" y="72.4">AEN</text>
<text x="369.9" y="75.9">A19</text>
<text x="375.6" y="74.6">A12</text>
<text x="328.4" y="78.1">B13</text>
<text x="328.4" y="81.6">B14</text>
<text x="334.1" y="79.5">/IOW</text>
<text x="334.1" y="83">/IOR</text>
<text x="369.9" y="79.5">A18</text>
<text x="369.9" y="83">A17</text>
<text x="375.6" y="78.1">A13</text>
<text x="375.6" y="81.6">A14</text>
<text x="328.4" y="85.2">B15</text>
<text x="328.4" y="88.7">B16</text>
<text x="334.1" y="86.5">/DACK3</text>
<text x="369.9" y="86.5">A16</text>
<text x="375.6" y="85.2">A15</text>
<text x="375.6" y="88.7">A16</text>
<text x="328.4" y="92.2">B17</text>
<text x="328.4" y="95.7">B18</text>
<text x="334.1" y="90">DRQ3</text>
<text x="334.1" y="93.6">/DACK1</text>
<text x="369.9" y="90">A15</text>
<text x="369.9" y="93.6">A14</text>
<text x="375.6" y="92.2">A17</text>
<text x="375.6" y="95.7">A18</text>
<text x="328.4" y="99.3">B19</text>
<text x="334.1" y="97.1">DRQ1</text>
<text x="334.1" y="100.6">/REFRESH</text>
<text x="369.9" y="97.1">A13</text>
<text x="369.9" y="100.6">A12</text>
<text x="375.6" y="99.3">A19</text>
<text x="328.4" y="102.8">B20</text>
<text x="328.4" y="106.3">B21</text>
<text x="334.1" y="104.2">CLK</text>
<text x="334.1" y="107.7">IRQ7</text>
<text x="369.9" y="104.2">A11</text>
<text x="369.9" y="107.7">A10</text>
<text x="375.6" y="102.8">A20</text>
<text x="375.6" y="106.3">A21</text>
<text x="328.4" y="109.9">B22</text>
<text x="328.4" y="113.4">B23</text>
<text x="334.1" y="111.2">IRQ6</text>
<text x="371.6" y="111.2">A9</text>
<text x="375.6" y="109.9">A22</text>
<text x="375.6" y="113.4">A23</text>
<text x="328.4" y="116.9">B24</text>
<text x="334.1" y="114.7">IRQ5</text>
<text x="334.1" y="118.3">IRQ4</text>
<text x="371.6" y="114.7">A8</text>
<text x="371.6" y="118.3">A7</text>
<text x="375.6" y="116.9">A24</text>
<text x="328.4" y="120.4">B25</text>
<text x="328.4" y="124">B26</text>
<text x="334.1" y="121.8">IRQ3</text>
<text x="334.1" y="125.3">/DACK2</text>
<text x="371.6" y="121.8">A6</text>
<text x="371.6" y="125.3">A5</text>
<text x="375.6" y="120.4">A25</text>
<text x="375.6" y="124">A26</text>
<text x="328.4" y="127.5">B27</text>
<text x="328.4" y="131">B28</text>
<text x="334.1" y="128.9">T/C</text>
<text x="371.6" y="128.9">A4</text>
<text x="375.6" y="127.5">A27</text>
<text x="375.6" y="131">A28</text>
<text x="328.4" y="134.5">B29</text>
<text x="334.1" y="132.4">ALE</text>
<text x="334.1" y="135.9">+5V</text>
<text x="371.6" y="132.4">A3</text>
<text x="371.6" y="135.9">A2</text>
<text x="375.6" y="134.5">A29</text>
<text x="328.4" y="138.1">B30</text>
<text x="328.4" y="141.6">B31</text>
<text x="334.1" y="139.4">OSC</text>
<text x="334.1" y="143">GND</text>
<text x="371.6" y="139.4">A1</text>
<text x="371.6" y="143">A0</text>
<text x="375.6" y="138.1">A30</text>
<text x="375.6" y="141.6">A31</text>
<text x="328.4" y="145.1">B32</text>
<text x="334.1" y="146.5">GND</text>
<text x="369.9" y="146.5">GND</text>
<text x="375.6" y="145.1">A32</text>
<text x="328.4" y="155.7">D1</text>
<text x="328.4" y="152.2">D0</text>
<text x="334.1" y="153.5">GND</text>
<text x="369.9" y="153.5">GND</text>
<text x="377.3" y="155.7">C1</text>
<text x="377.3" y="152.2">C0</text>
<text x="328.4" y="159.2">D2</text>
<text x="334.1" y="157.1">/MEMCS16</text>
<text x="334.1" y="160.6">/IOCS16</text>
<text x="368.2" y="157.1">SBHE</text>
<text x="368.2" y="160.6">LA23</text>
<text x="377.3" y="159.2">C2</text>
<text x="328.4" y="162.8">D3</text>
<text x="328.4" y="166.3">D4</text>
<text x="334.1" y="164.1">IRQ10</text>
<text x="334.1" y="167.7">IRQ11</text>
<text x="368.2" y="164.1">LA22</text>
<text x="368.2" y="167.7">LA21</text>
<text x="377.3" y="162.8">C3</text>
<text x="377.3" y="166.3">C4</text>
<text x="328.4" y="169.8">D5</text>
<text x="328.4" y="173.4">D6</text>
<text x="334.1" y="171.2">IRQ12</text>
<text x="368.2" y="171.2">LA20</text>
<text x="377.3" y="169.8">C5</text>
<text x="377.3" y="173.4">C6</text>
<text x="328.4" y="176.9">D7</text>
<text x="334.1" y="174.7">IRQ15</text>
<text x="334.1" y="178.2">IRQ14</text>
<text x="368.2" y="174.7">LA19</text>
<text x="368.2" y="178.2">LA18</text>
<text x="377.3" y="176.9">C7</text>
<text x="328.4" y="180.4">D8</text>
<text x="328.4" y="183.9">D9</text>
<text x="334.1" y="181.8">/DACK0</text>
<text x="334.1" y="185.3">DRQ0</text>
<text x="366.5" y="185.3">/MEMR</text>
<text x="368.2" y="181.8">LA17</text>
<text x="377.3" y="180.4">C8</text>
<text x="377.3" y="183.9">C9</text>
<text x="328.4" y="187.5">D10</text>
<text x="328.4" y="191">D11</text>
<text x="334.1" y="188.8">/DACK5</text>
<text x="366.5" y="188.8">/MEMW</text>
<text x="375.6" y="187.5">C10</text>
<text x="375.6" y="191">C11</text>
<text x="328.4" y="194.5">D12</text>
<text x="334.1" y="192.4">DRQ5</text>
<text x="334.1" y="195.9">/DACK6</text>
<text x="368.2" y="192.4">SD08</text>
<text x="368.2" y="195.9">SD09</text>
<text x="375.6" y="194.5">C12</text>
<text x="328.4" y="198">D13</text>
<text x="328.4" y="201.6">D14</text>
<text x="334.1" y="199.4">DRQ6</text>
<text x="334.1" y="202.9">/DACK7</text>
<text x="368.2" y="199.4">SD10</text>
<text x="368.2" y="202.9">SD11</text>
<text x="375.6" y="198">C13</text>
<text x="375.6" y="201.6">C14</text>
<text x="328.4" y="205.1">D15</text>
<text x="328.4" y="208.6">D16</text>
<text x="334.1" y="206.5">DRQ7</text>
<text x="334.1" y="210">+5V</text>
<text x="368.2" y="206.5">SD12</text>
<text x="368.2" y="210">SD13</text>
<text x="375.6" y="205.1">C15</text>
<text x="375.6" y="208.6">C16</text>
<text x="328.4" y="212.2">D17</text>
<text x="328.4" y="215.7">D18</text>
<text x="334.1" y="213.5">/MASTER</text>
<text x="368.2" y="213.5">SD14</text>
<text x="375.6" y="212.2">C17</text>
<text x="375.6" y="215.7">C18</text>
<text x="328.4" y="219.2">D19</text>
<text x="334.1" y="217">GND</text>
<text x="334.1" y="220.6">GND</text>
<text x="368.2" y="217">SD15</text>
<text x="369.9" y="220.6">KEY</text>
<text x="375.6" y="219.2">C19</text>
</g>
</svg>
